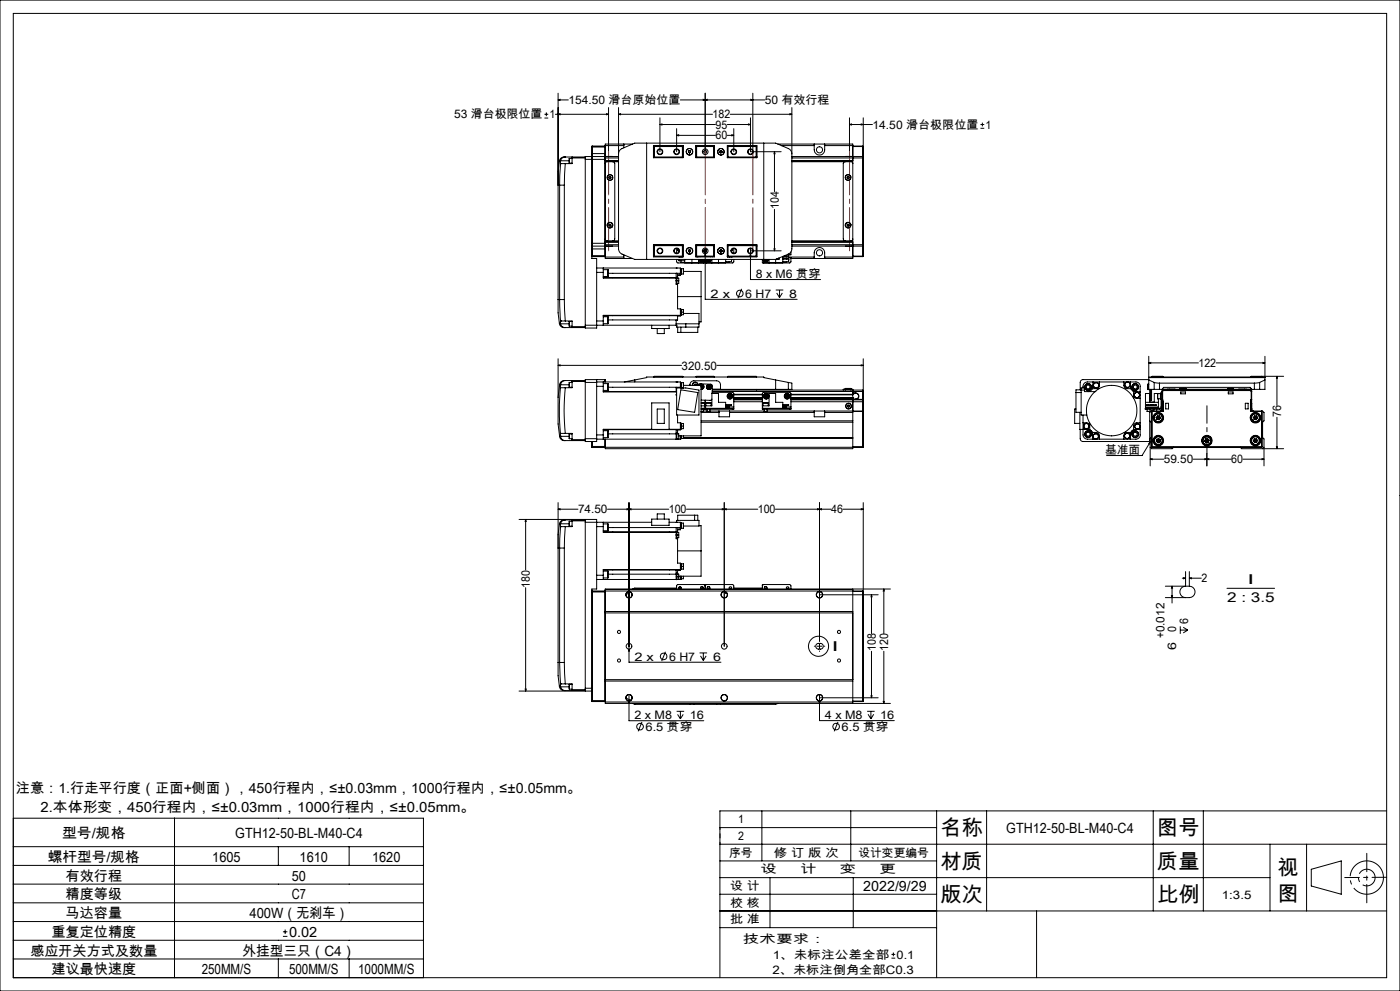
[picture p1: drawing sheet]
<svg xmlns="http://www.w3.org/2000/svg" width="420mm" height="297mm" viewBox="0 0 420 297" stroke-linecap="round" stroke-linejoin="round" font-family="sans-serif">
<g fill="none" stroke="#000" stroke-width=".3">
<path d="M0 0h420v297h-420zM4 4h412v289h-412zM163.3 35.4h1.2M163.3 34.3h1.2M163.9 33.7v1.1M166.6 34.3h16M167.4 29.9l.6-.1v.3zM167.4 34.3l.6-.2v.3zM167.4 29.9h3.1M167.4 27.9v61.9M182 34.1l.6 .2-.6 .1zM182.6 32.2v13.3"/>
<path d="M185.6 34.3l.6-.2v.3zM185.6 32.2v42.4l.5 1.2 4.3 1.9h42.3M185.6 34.3h28.1M198 37.3l.6-.2v.4zM198 37.3h16.6M198 35.3v10.2M203 38.6v6.9M211 29.8l.6 .1-.6 .2zM211.6 29.9l.6-.1v.3zM211.6 27.9v17.6M218.2 37.3h6.9M219.1 34.3h18.5"/>
<path d="M220.1 38.6v6.9M224.5 37.1l.6 .2-.6 .2zM225.1 35.3v10.2h9.3M225.2 29.8l.6 .1-.6 .2zM225.8 27.9v17.6M229.4 29.9h-25.3M237 34.1l.6 .2-.6 .1zM237.6 32.2v42.4l-.3 .9-.5 .5-4.1 1.7M254.8 37.3l.6-.2v.4zM254.8 37.3h6.9M254.8 35.3v10.2M258.4 37.1l.6 .2-.6 .2z"/>
<path d="M259 35.3v11.8M294.1 38.4h1.2M294.1 37.3h1.2M294.7 36.8v1.1M167.8 48.3l-.4 3.2v4h.5M167.8 48.3l.3 .1M167.9 55.5h1.4M167.9 55.5v34.3M168.1 48.4l.1 .6M168.2 49l-.3 6.5M168.2 49h.1M168.2 49h1.4"/>
<path d="M168.2 48.2l-.1 .2M168.2 48.2h2.5M169.3 55.5v34.3M169.6 47.1h-.3a1.44 1.44 0 0 0-1.5 1.2M169.6 49l-.3 6.5M169.6 47.1a1.42 1.42 0 0 0-1.4 1.1M169.6 47.1h6M170.8 47.5v1.4M170.8 47.5h.8M170.8 48.9h.8M171.6 47.1v.2M171.6 47.3v1.7h-2"/>
<path d="M171.6 47.3h4M175.6 47.8v49.7M175.6 47.8h6M177.6 46.9h-2v.9M177.6 46.9v30.6h1.4v20.8h-3.4v-.8M177.6 46v.9M177.6 46h4M177.6 44.1h4M177.7 46.9v26.9M177.7 43.8v3.1M177.7 43.8l-.1 2.2M177.7 46.9h3.8"/>
<path d="M177.7 46.9l-.1 .1M177.7 43.8h3.8M181.5 46.9v26.9M181.5 43.8v3.1M181.5 46.9l.1 .1M181.5 43.8h.1M181.6 47v.8M181.6 46.9h.1M181.6 47.8v25.1M181.6 46.9h4M181.6 47.3h4M181.6 43.6h5.5"/>
<path d="M181.6 48.1h4M182 46.9h1.7M182.8 52.9h.4l.1 .3-.2 .3h-.3l-.1-.3zM183.8 48.5l.5 .1 .1 .4v22.6l-.1 .4-.5 .2M185.6 46.1l.2-.9 .5-.5 4.1-1.8h42.3l4.1 1.8 .5 .5 .3 .9M185.6 48.5h-3.5l-.4 .1-.1 .4M187.1 43.2v1.1M189.8 43.2h-8.2v3.7M194 42.9v34.8M196 46.9h.1M196 43.7h8.9v3.6h-8.9zM196.1 43.8v3.5"/>
<path d="M196.1 43.8h8.8M196.1 43.8l.2 .1M196.3 47.1h8.4M196.3 43.9h8.4M196.3 43.9v3.2M196.3 47.1l-.2 .1h8.8M203 40.6l.6-.2v.3zM203 40.6h11.6M204.7 43.9l.2-.1v3.4l-.2-.1M204.7 43.9v3.2M206.6 45.6l.2 .2M206.6 45.3v.3"/>
<path d="M206.9 45.2l.3 .1M206.9 45.2l-.3 .1M207.1 45.6l-.3 .2M207.2 45.3l-.1 .3M208.8 43.7v.1M208.8 43.7h5.5v3.6h-5.5zM208.8 43.8h5.5M208.8 47.2h5.5M208.8 43.8v3.4l.2-.1M208.8 43.8l.2 .1M209 47.1h5.1M209 43.9h5.1"/>
<path d="M209 43.9v3.2M214.1 43.9l.2-.1v3.4l-.2-.1M214.1 43.9v3.2M216 45.6l.3 .2M216 45.3v.3M216.3 45.2l.3 .1M216.3 45.2l-.3 .1M216.6 45.3v.3M216.6 45.6l-.3 .2M218.2 40.6h1.9M218.2 43.7h8.9v3.6h-8.9zM218.2 43.8h8.8"/>
<path d="M218.4 43.9l-.1-.1v3.4l.1-.1M218.4 47.1h8.4M218.4 43.9h8.4M218.4 43.9v3.2M218.9 43.7v.1M219.5 40.4l.6 .2-.6 .1zM226.8 43.9v3.2M226.8 47.1l.2 .1h-8.8M227 43.8v3.5M227 46.9h.1M227 43.8l-.2 .1M229.1 42.9v34.8"/>
<path d="M232.3 45.5l.2 .6h-.3zM232.3 45.5v11.9M233.4 43.2h22.4v34.3h-18.5M234.4 43.6h9.9M237.6 48.5h17.7l.4 .1 .1 .4M237.6 46.9h21.2M237.6 47.3h21.2M237.6 48.1h18.2M244.3 43.2a3.1 3.1 0 0 0 .4 2.7 1.53 1.53 0 0 0 1.7 .5 1.53 1.53 0 0 0 1-1.5v-1.7M247.4 43.6h8.4M253.6 48.5l-.4 .1-.2 .4v22.6l.2 .4 .4 .2M253.7 46.9h1.7"/>
<path d="M254.3 52.9h.3l.1 .4-.2 .2-.3-.1zM255.8 43.8h3M255.8 43.9h3M258.8 47.3h.2M258.8 46.9v.4M258.8 46.9l.2 .2M258.8 43.8v.1M258.8 43.9v3M258.8 47.3v26M259 47.1v.2M259 47.3v26M177.6 76.6h4"/>
<path d="M177.6 72.9h4M177.6 73.7l.1 .1M177.6 74.6h4M177.6 76.8l.1 .1M177.7 73.8v3.1M177.7 73.8h3.8M177.7 76.9h3.8M181.5 73.8v3.1M181.6 72.9v.8M181.6 73.8v3.7h8.2M181.6 71.6l.1 .4 .3 .2h3.6M181.6 73.7h.1"/>
<path d="M181.6 73.3h4M181.6 73.7l-.1 .1M181.6 73.8h4M181.6 76.8l-.1 .1M181.6 72.5h4M181.6 77h5.5M182 73.8h1.7M182.7 67.4l.2-.2 .3 .1 .1 .3-.2 .2-.4-.1zM187.1 76.4v1.1M196 73.4h8.9v3.6h-8.9zM196 73.8h.1M196.1 73.4v3.5"/>
<path d="M196.1 76.9h8.8M196.3 73.6v3.2M196.3 73.6h8.4M196.3 76.8h8.4M196.3 76.8l-.2 .1M203 77.7v.8l.3 .3h8M203 74.5v1.4M203.4 75.1h.3M203.4 74.6v.5M203.6 77.7l.1 .4h1.7M203.6 77.8l.1 .1M203.7 77h.1"/>
<path d="M203.7 75.2v.3M203.8 78.1h.4M204.3 78.1v.6h1.1M204.3 76.9v.1M204.7 73.6l.2-.1v3.4l-.2-.1M204.7 73.6v3.2M204.9 73.5h-8.8l.2 .1M205.4 77.7v1.1h12.3v-1.1M206.6 75.3l.2 .2M206.6 75v.3M206.9 74.9l.3 .1M206.9 74.9l-.3 .1"/>
<path d="M207.1 75.3l-.3 .2M207.2 75l-.1 .3M207.6 77.7v1.1M208.8 73.4h5.5v3.6h-5.5zM208.8 76.9h5.5M208.8 73.5h5.5M208.8 76.9v.1M209 73.6l-.2-.1v3.4M209 73.6v3.2M209 73.6h5.1M209 76.8h5.1M209 76.8l-.2 .1"/>
<path d="M209.3 76.9v.1M209.4 76.9v.1M209.6 77.7v1.1M209.7 78h1.5M209.7 77.7v.3M209.8 78a.76 .76 0 0 0 .9 .5 .76 .76 0 0 0 .6-.8 .76 .76 0 0 1-.6 .9 .76 .76 0 0 1-.9-.6zM210 76.9v.1M210.3 78l.1 .2M210.5 78l-.1 .2M210.7 78l.2 .1M210.9 78.1l-.5 .1M210.9 78v.1"/>
<path d="M211.1 75.3l.2 .2M211.1 75.1h.1M211.2 75.1h-.1M211.2 78h.1M211.2 75v.1M211.2 77.7v.3M211.3 74.9h.5M211.6 76.1l.1 .6h-.3zM211.6 74.3v15.4h27.5M211.9 78h1.6M211.9 77.7v.3M211.9 78h.1"/>
<path d="M211.9 75.1h.1M211.9 78h1.5M211.9 75v.1M212 75.3l-.2 .2M212.2 78l.4 .2M212.6 78v.2M212.9 78l-.3 .2M213.1 76.9v.1M213.3 78a.74 .74 0 0 1-.9 .5 .74 .74 0 0 1-.6-.8 .76 .76 0 0 0 .6 .9 .76 .76 0 0 0 .9-.6M213.4 78h.1M213.5 77.7v.3M213.6 77.7v1.1"/>
<path d="M213.7 76.9v.1M214.1 73.6l.2-.1v3.4l-.2-.1M214.1 73.6v3.2M215.5 77.7v1.1M216 75.3l.3 .2M216 75v.3M216.3 74.9l.3 .1M216.3 74.9l-.3 .1M216.6 75v.3M216.6 75.3l-.3 .2M218.2 73.4h8.9v3.6h-8.9zM218.2 76.9h8.8"/>
<path d="M218.2 73.5h8.8l-.2 .1M218.4 73.6l-.1-.1v3.4l.1-.1M218.4 73.6v3.2M218.4 73.6h8.4M218.4 76.8h8.4M218.8 76.9v.1M218.8 78.4v.3h-1.1M218.9 76.9v.1M219.4 75.1h.3M219.5 77h.1M219.5 77.7v.7h-1.8M219.5 77.7v.2"/>
<path d="M219.7 75.1h-.3M219.7 74.6v.5M220.1 77.7v.8l-.3 .3h-8M220.1 74.5v1.4M225.1 76.1l.2 .6h-.3zM225.1 74.3v9.5h21.1M225.1 75.2h9.3M226.8 73.6v3.2M226.8 76.8l.2 .1M227 73.4v3.5M227 73.8h.1M228.9 77.7a.78 .78 0 0 0 .8 .9 .78 .78 0 0 0 .8-.9"/>
<path d="M229 77.7a.74 .74 0 0 0 .7 .9 .74 .74 0 0 0 .7-.9M229.3 77.7l.1 .4M229.4 78.1l.4 .1M229.6 77.7l.1 .1M229.7 77.8l.4 .2M229.7 77.7v.1M229.7 77.8l-.3 .3M229.7 77.8l.1 .4M229.8 77.7l-.1 .1M230.1 77.7v.3M230.1 78l-.3 .2M230.7 77.7v1.1"/>
<path d="M232.2 74.6h.3l-.2 .6zM232.3 62.8v12.4M232.7 77.7v1.1M233.6 77.4v.3M233.7 77.4v.3h-.9M234.8 76.9v1.9h-6.1v-1.1M234.8 77h1.8v.4h-1.8M234.8 77.7h1.8M235.9 77.4v.3l.4-.2 .3 .2M235.9 76.7v.3M235.9 78.4v.3h-1.1M236.2 77.5h.2"/>
<path d="M236.3 76.2h.3v.5h-1.3M236.6 77.7v.2M236.6 77.3h.7v1.2l-.4 .3h-8M236.6 77.7v.7h-1.8M236.6 77h7.7M237.3 75.5v.9h-.7M237.6 73.3h21.2M237.6 73.8h21.2M237.6 72.5h18.2M244.3 77.5a3.2 3.2 0 0 1 .4-2.8 1.55 1.55 0 0 1 1.7-.4 1.55 1.55 0 0 1 1 1.5v1.7M247.4 77h8.4M253.7 73.8h1.7"/>
<path d="M254.1 67.4l.3-.2 .3 .1v.3l-.2 .2zM255.8 71.6l-.1 .4-.3 .2h-17.8M255.8 76.9h3M255.8 76.8h3M258.8 73.3h.2M258.8 73.3v.5M258.8 76.8h.2M258.8 76.8v.1M258.8 73.8v3M259 73.3v.3M259 73.6l-.2 .2M259 76.8l-.2 .1"/>
<path d="M259 73.6v3.2M167.4 89.8v4l.4 3.1M167.4 89.8h.5M167.8 96.9a1.47 1.47 0 0 0 1.8 1.3M167.9 89.8h1.4M167.9 89.8l.3 6.4M168.1 96.9h-.3M168.1 96.9l.1 .1M168.2 96.2h1.4M168.2 96.2h.1M168.2 96.2l-.1 .7M168.2 97a1.35 1.35 0 0 0 1.4 1.2"/>
<path d="M168.2 97h2.5M169.3 89.8l.3 6.4M169.6 96.2h2v1.7M169.6 98.2h6M170.8 96.3v1.5M170.8 96.3h.8M170.8 97.8h.8M171.6 97.9v.3M171.6 97.9h4M179 80.3h25.1v1.6M179 96.2h2M179 81.6h2"/>
<path d="M181 83.2l22.1 .1v1.7M181 80.3v1.3M181 96.2v1.3M181 81.6v1.7h21.8M181 82.9h1.4M181 80.8h1.4M181 97h1.4M181 94.9h1.4M181 94.6h23.1M182.4 80.8v2.1M182.4 94.9v2.1M182.4 95.9l20.4 .1"/>
<path d="M182.4 81.9h21.7M195.5 97.5v1h5.2v-1M197.2 98.5v1.5h2.1v-1.5M202.8 83.3v.8M202.8 84.1v1.2h.5M202.8 81.9v1.4M202.8 81.9h.1M202.8 97.5h.1M202.8 80.3h.1M202.8 96v1.5M202.8 84.1h.8M202.8 97h6.9"/>
<path d="M202.8 83.1h.5M203.1 83.4h.5v.7M203.3 84.9v.4M203.3 85.3v7.3h.8v1.9M203.3 83.1v.3M203.3 88.9h7M203.3 98v1.6h6v-1.6M203.6 84.1v.8l-.8 .1M204.1 94.5v.1M204.1 92.7h.4v1.7h-.4M204.1 94.6l-.8 .1v1.3h-.5M204.1 81.9v.4"/>
<path d="M204.1 82.3h-.8v.8M204.1 80.5h.4v1.7h-.4M204.1 82.3v.3h-.8M204.1 94.5h-23.1v1.7M204.1 93.6h.9M204.3 92.7v1.7M204.3 80.5v1.7M204.3 98v1.6M204.5 92.8h.5v.8M204.5 80.5h.5v1.6h-.5M205 93.6v.7h-.5M205 81.3h5.3v7.6"/>
<path d="M205 93.9h4.7v4.1h-6.7v-.5h-27.4M205.7 97v1M210.3 88.9v7.6h-.6M222.5 86.6l-1.1 2.8M232.7 86.9h2.3M233 87.8l.9 1.4M233.9 86.9v2.3M234.7 87.8l-.8 1.4M167.4 119.1v8l.5 3.7M167.4 109.5l.6-.1v.2zM167.4 107.5v11.6M167.4 109.5h37.1"/>
<path d="M167.9 115.3h.1M167.9 115.3l.3 .1M167.9 115.3l-.5 3.8M168.1 116.2a74.7 74.7 0 0 0 0 13.7M168.1 116.2h.1M168.2 116.2h1.4M168.2 115.4l-.1 .8M168.2 115.3v.1M168.2 115.3h2.5M169.6 114a1.47 1.47 0 0 0-1.7 1.3M169.6 116.2a66.6 66.6 0 0 0 0 13.7M169.6 114a1.39 1.39 0 0 0-1.4 1.3"/>
<path d="M169.6 114h6M170.7 115.3l.1 .8M170.8 114.6l-.1 .7M170.8 114.6v1.5M170.8 114.6h.8M170.8 116.1h.8M171.6 114v.3M171.6 114.3h4M171.6 114.3v1.9h-2M175.6 114.6h3.4M175.6 114.6v16.9M179 113.8v.8"/>
<path d="M179 114.5h25.1v1.6M179 114.6v16.9M179 115.8h2M181 114.5v1.3M181 115.8v1.7h21.8v-1.2h2.9l4 .6v7.5h-6.7v-8.1M181 117h1.4M181 115h1.4M181 117.3h21.8M181.5 113.8h-5.9v.8M181.5 113.8v.7M181.5 113.8l.1 .7M182.4 115v2"/>
<path d="M182.4 116.1h21.7M190.4 113.9l3.6-.7v-.2h35.1v.2l3.6 .7M190.4 113.9v.6M190.4 113.9l-3.1 .6M196.1 112.9h8.8M196.1 112.9v.1M202.8 114.5h.1M203 118.2v.2M203.1 114.5h.1M204.1 116.1v.2M204.1 114.6l.2 1.7M204.3 114.6l.7 .1v1.6"/>
<path d="M204.3 116.8l5 .8-.9 6-5.1-.8zM204.5 114.6v1.7M204.9 112.9v.1M205 115.5h5.3M207 115.5a1.23 1.23 0 0 1 1.1-1.4h6.9a1.21 1.21 0 0 1 1.1 1.2v1.4h20.4M208.3 115.5a.29 .29 0 0 1 .3-.4 .29 .29 0 0 1 .2 .4M208.8 112.9h5.5M208.8 112.9v.1M209.3 115.5a.79 .79 0 0 0-.7-.9 .79 .79 0 0 0-.8 .9 .83 .83 0 0 1 .8-1 .83 .83 0 0 1 .8 1M209.4 115.5l.5-.5 3.5 .2 .3 .4-.1 2.3M209.8 115.5a.77 .77 0 0 1 1.3 .1 .77 .77 0 0 1-.8 1.1 .76 .76 0 0 0 .8-1.1 .76 .76 0 0 0-1.3-.1zM210.3 115.5v15.1h-6.7"/>
<path d="M210.3 116.3h.2M210.3 115.5l.4 .1M210.3 115.6l.1 .3M210.3 115.9h.1M210.4 115.9l-.1 .1M210.4 115.9l.1 .4M210.4 115.9l.4 .1M210.7 115.6l.1 .4M210.7 115.6l-.3 .3M210.8 116l-.3 .3M211.6 119.9v2.8M212.3 115.9l.1 .4"/>
<path d="M212.3 115.9l.4 .1M212.4 116.3l.4 .1M212.6 115.6l-.3 .3M212.6 115.6l.4 .1M212.6 115.6l.1 .4M212.7 116l.1 .4M212.7 116l.4 .1M213 115.7l.1 .4M213 115.7l-.6 .6M213.1 116.1l-.3 .3M213.6 119.6l-.5 .4-2.8-.1M213.6 117.6h6.4l.1 .3v4.1"/>
<path d="M213.7 117.3h45.1M213.7 116.6h2.4M213.7 116.9h45.1M214.3 112.9v.1M215.1 109.5h43.9M218.3 112.9h8.7M218.3 112.9v.1M218.6 118.6l.1 .4M218.6 118.6l.8 .3M218.7 119l.3 .2M219 118.3l.4 .2M219 118.3l-.4 .3"/>
<path d="M219 118.3v.9M219.4 118.5v.4M219.4 118.5l-.7 .5M219.4 118.9l-.4 .3M220.1 118.2h8.6M220.1 119.8h8.6M220.1 119.7h8.6M220.1 119.2h8.6M220.1 118.3h8.6M220.1 119.3h8.6M227 112.9v.1M227 116.7v.2"/>
<path d="M229.4 118.8l.4 .4M229.5 118.5l-.1 .3M229.5 118.5l.7 .5M229.8 118.7v.5M229.8 118.7l-.4 .1M229.9 118.3l.4 .3M229.9 118.3l-.4 .2M229.9 118.3l-.1 .4M230.2 119l-.4 .2M230.3 118.6l-.1 .4M230.3 118.6l-.5 .1M232.7 113.9v2.8"/>
<path d="M232.7 113.9l3.8 .7M235.8 118.6v.4M235.8 119l.3 .2M235.8 118.6l.3 .1M236.1 118.3l.4 .2M236.1 118.3l-.3 .3M236.1 118.3v.4M236.1 118.7l.4 .2M236.1 118.7v.5M236.1 118.7l-.3 .3M236.5 114.6l1.1 .2v1.9h-1.1M236.5 114.6v2.1"/>
<path d="M236.5 118.5v.4M236.5 118.9l-.4 .3M236.5 118.5l-.4 .2M237.3 118.2h18.5M237.3 119.8h21.5M237.3 119.2h18.5M237.3 118.3h18.5M253.6 116.6h.1M253.6 116.4h1.7M253.6 116.7h-.6v.2M253.6 116.6h1.7M253.6 116.4v.5"/>
<path d="M253.6 116.7h1.7M255.3 116.6l-.1 .1M255.3 116.7h.5v3M255.3 116.4v.5M255.8 119.7v14.8h-74.2v-2.9M255.8 119.7h.1M255.8 119.2l-18.5 .1M255.8 119.2h.1M255.8 118.2h.1M255.8 117.8h.9M255.8 119.7h3M255.8 117.9h.9"/>
<path d="M256.7 117.8a.99 .99 0 0 1 1 .8 .99 .99 0 0 1-.8 1.1M256.7 117.9a.88 .88 0 0 1 .9 .8 .88 .88 0 0 1-.9 .9M256.7 117.8v.1M256.7 119.6v.1M256.7 119.6l-19.4 .1M258.4 109.4l.6 .1-.6 .1zM258.8 116.9v.4M258.8 119.7l.2 .1M258.8 119.7v.1M258.8 119.8v.6M258.8 117.3v2.4M259 119.8h-.2"/>
<path d="M259 119.8l-.2 .6M259 107.5v26.4M322.8 117.6h1.5M324.3 116.9h1.1M324.3 116.8h-1.5v6.8h1.5M325.9 115.6l.5-.3 .6 .3v.7l-.6 .3-.5-.3zM327.7 116.5a1.37 1.37 0 0 1-1.3 .9M327.7 116.5h1.5l.2 .2M327.9 114.5l-.2 2M328.5 117.4h.1M328.5 117.4h-3.1v-1.1h-1.1v8.1h1.7M328.8 114.6a.83 .83 0 0 1 .9 .9 .83 .83 0 0 1-.9 .8"/>
<path d="M328.8 114.6a.83 .83 0 0 0-.8 .9 .83 .83 0 0 0 .8 .8M329.8 114.5v1.1l-.3 .6 .2 .3M337.1 114.5v1a.96 .96 0 0 0 1 1h1.2l.8 .8M338.1 114.5h-11.9a1.42 1.42 0 0 0-1.3 1.8M338.4 114.5h2.4a1.27 1.27 0 0 1 1.3 1.3v11.9M339.1 114.5l.2 2.1M339.8 117.2l.3 .1M340 119.3l.3-.2 .6 .3h1.2M340.1 117.3l2 .2M340.1 117.3v1.4l-.3 .2M340.2 118.4a.85 .85 0 0 0 .9 .8 .85 .85 0 0 0 .8-.8M340.2 118.4a.85 .85 0 0 1 .9-.8 .85 .85 0 0 1 .8 .8"/>
<path d="M340.2 118.4a.85 .85 0 0 1 .9-.9 .85 .85 0 0 1 .8 .9M340.2 115.4h.7l.3 .6-.3 .6h-.7l-.3-.6zM344.3 115.2l.1 1.6M344.4 115.2h-.1M344.4 115.1l-.1 .1M344.4 115.2v1.6M344.4 115.1v.1M344.4 116.8h.8M344.4 115.2h.2M344.4 115.1h.2M344.6 108.8l.6-.2v.3zM344.6 106.8v9.9h1.7"/>
<path d="M344.6 108.8h14.9M344.6 113.8h-19.7a.84 .84 0 0 0-.8 .8v2.2M344.6 113h34.9M344.6 113.2h34.9M344.6 113.9l1.7 .7M344.9 116.8v3.7M345.2 119.4v.6h.3v-.6M345.2 119.4h.3M345.2 116.7v2.7M345.5 112.9h3.4M345.5 112.9v.1M345.5 116.7v2.7"/>
<path d="M346.3 114.6l1.5 .2M346.3 116.7h1.5M346.3 114.6v2.1M347.3 118v1.5M347.3 119.5h.8M347.3 118h.8M347.5 118l-1.2-.1v2.6h-1.4v-2.6h-1.3v4.5M347.5 119.5v2.9M347.8 116.7h.9M347.8 114.8h28.5M347.8 114.8v1.9M348.3 117.9h-.2v1.7h.2"/>
<path d="M348.3 118h.4M348.3 118v4M348.7 117.6h-.4v.4M348.7 116.7v4.2M348.7 116.7l.4-.6h26l.4 .6M348.7 119.8l.1 .6M348.7 116.6h26.7M348.7 116.6v.5M348.7 119.9v1M348.8 119.8l.2 .6M348.8 119.7v.1M348.8 119.8h-.1"/>
<path d="M348.8 119.7l-.1 .1M348.8 117.3v2.4M348.9 112.9v.1M349.1 116.9v.1M349.1 117l-.3 .3M349.1 116.9l-.4 .3 .1 .1M349.1 116.9h26M349.1 117h26M350.2 116.9v-.2h.6v.2M352.5 116.6v.1M354 116.4h1.8M354 116.6l.1 .1"/>
<path d="M354 116.6h1.8M354 116.4v.2M354.2 117.5h1.4v.5h-1.4zM355.8 116.6l-.1 .1M355.8 116.4v.2M364.8 108.8h14.7M368.3 116.4h1.8M368.3 116.6l.1 .1M368.3 116.6h1.8M368.3 116.4v.2M368.5 117.5h1.4v.5h-1.4zM370 116.7h.1"/>
<path d="M370.1 116.4v.2M371.7 116.6v.1M373.3 116.9v-.2h.6v.2M375.1 117l.3 .3M375.1 116.9v.1M375.1 116.9l.3 .2v.2M375.2 112.9h3.4M375.2 112.9v.1M375.3 119.8l-.2 .6M375.3 119.8h.2M375.4 119.7l.1 .1M375.4 119.7l-.1 .1"/>
<path d="M375.4 117.3v2.4M375.4 116.6v.5M375.4 119.9v1M375.5 119.8l-.2 .6M375.5 116.7h.8M375.5 116.7v4.2M376.3 116.7h1.6M376.3 114.8v1.9M377.9 114.6l-1.6 .2M377.9 114.6v2.1M378.5 112.8l.1 .1M378.6 112.9v.1"/>
<path d="M378.9 108.6l.6 .2-.6 .1zM379.5 106.8v9.9h-1.6M379.5 113.9l-1.6 .7M383.1 112.8l.1 .6h-.3zM383.1 112.8v8.7M385.1 112.8l-9.9 .1M167.9 130.8a1.41 1.41 0 0 0 1.7 1.2M167.9 130.8h.1M168.1 129.9l.1 .9M168.2 129.9h1.4M168.2 130.8h.1M168.2 130.8a1.39 1.39 0 0 0 1.4 1.2"/>
<path d="M168.2 130.8h-.3M168.2 129.9h-.1M168.2 130.8h2.5M169.6 129.9h2v1.9M169.6 132h6M170.7 130.8l.1 .7M170.8 130.1l-.1 .7M170.8 130.1v1.4M170.8 130.1h.8M170.8 131.5h.8M171.6 131.8v.2M171.6 131.8h4"/>
<path d="M175.6 131.5v.8h3.4v-.8M175.6 131.5h3.4M177.6 133.8h4M177.6 132.3l.1 1.8M177.7 132.3v1.8M177.7 134.1h3.8M179 130.3h2M181 130.3v1.3M181 131.2h1.4M181 129.1h1.4M181 128.8h23.1M181.5 131.6v2.5"/>
<path d="M182.4 129.1v2.1M182.4 130h20.4M195.5 120.8h5.2v7.9h-5.2zM195.5 128.7h-14.5v1.6M197.2 122.6h2.1v4.3h-2.1zM200.7 128.7h3.4M202.8 128.8h.1M202.8 128.8v1.2M202.8 130v1.6M202.8 131.6h.1M202.8 130h.8v1.6h-.5M202.8 129.6h.5"/>
<path d="M203.1 130v1.6M203.3 129.6v.4M203.3 124.4v2.3h.8v2M203.3 131.6h.1M204.1 128.7v.1M204.1 126.9h.4v1.6h-.4M204.1 128.8h-.8v.8M204.1 130.6v1h-25.1M204.1 127.7h.9M204.3 126.9v1.6M204.3 130.6v.9M204.5 126.9h.5v.8"/>
<path d="M204.5 130.6v.9h-.4M204.5 131.4h51.3M205 127.7v.8h-.5M205 130.6v.8M205 131.1h50.8M210.3 123.3h.7zM210.3 120.8h1M210.3 121.6h3.3v-3.7h1.9v2.7h2.2v1.8M210.3 122.4h.8M210.3 122.7h.8M210.3 123.6h5.4M210.3 126.1h45.5"/>
<path d="M210.3 126.5h45.5M210.4 120.8h.9M211 122.7v.6M211 123.2h1.1M211.1 122.7h.5M211.1 122.4h.9M211.1 122.4v.3M211.3 120.8v.8M211.6 122.7h.4M211.8 120.8h1.5M211.8 120.8v.8M212 122.4h7.7"/>
<path d="M212 122.7h7.7M212 122.4v.3M212.1 123.3h.1M212.1 122.7v.6M212.2 123.3h.8M213 123.3h-.8M213 122.7v.6M213 123.2h2.7M213.3 120.8v.8M215.7 123.2h3.2M215.7 123.2v1.7h3.2v-1.7M217.7 121.4h1.8h-1.8"/>
<path d="M218.8 122v.2h-1.1M218.9 123.2h10.4M218.9 123.6h25.4M219.7 122.4h.4M219.7 122.4v.3M220.1 122.4v.3h-.4M220.1 122v.4M220.1 122h-2.4M220.1 120.4h8.6M228.7 122.4h.4M228.7 121.6h2v-3.7h2v2.7h2.1v1.8M228.9 120.8h1.6"/>
<path d="M228.9 120.8v.8M229.1 122.4h7.8M229.1 122.4v.3M229.1 122.7h7.8M229.3 123.3h.1M229.3 122.7v.6M229.4 123.3h.7M230.1 123.3h-.7M230.1 122.7v.6M230.1 123.2h14.2M230.5 120.8v.8M234.8 121.4h1.8h-1.8"/>
<path d="M235.9 122v.2h-1.1M236.9 122.4h.4M236.9 122.4v.3M237.3 122.4v.3h-.4M237.3 122v-4.1l-.2-.3h-8l-.4 .3v4.8h.4M237.3 122v.4M237.3 122h-2.5M237.3 120.4h21.5M244.3 123.2h3.1M244.3 123.2v1.7h3.1v-1.7M247.4 123.2h11.4M247.4 123.6h8.4"/>
<path d="M254.5 121.4l.3 .1 .1 .3-.2 .2h-.3l-.2-.4zM255.8 133.9h3M255.8 123.3h3M258.8 123.2v.1M258.8 133.9h.2M258.8 133.9v.2M258.8 134.1h-77.3M258.8 120.4v2.8M258.8 123.3v10.6M259 133.9l-.2 .2M322.8 122.6h-.4v4.3h1.6M324 123.6v5.1h1.8"/>
<path d="M324.1 128.7v2.8a.84 .84 0 0 0 .8 .8h20.2M324.9 126.7h1.2l.5 .3 .3-.2M324.9 128.7l1.6 .1M324.9 124.4v5.9a1.33 1.33 0 0 0 1.3 1.3h2.4M325 127.7a.86 .86 0 0 1 .9-.9 .86 .86 0 0 1 .9 .9M325.1 127.7a.85 .85 0 0 1 .8-.8 .85 .85 0 0 1 .9 .8M325.1 127.7a.85 .85 0 0 0 .8 .9 .85 .85 0 0 0 .9-.9M326.1 129.5h.6l.4 .6-.4 .6h-.6l-.3-.6zM326.5 128.8h.4M326.5 128.8a1.81 1.81 0 0 1 1.4 2.2v.6M326.9 128.8l.8 .8h1.1a1.09 1.09 0 0 1 1 1v1M327.2 127.2l-.3 .1v1.5"/>
<path d="M337.3 129.6l.2 .3-.3 .4-.1 1.3M337.6 129.4l.2 .2h1.5M338.1 129.8a.85 .85 0 0 0-.8 .8 .85 .85 0 0 0 .8 .9M338.1 129.8a.85 .85 0 0 1 .9 .8 .85 .85 0 0 1-.9 .9M338.1 129.7a.86 .86 0 0 0-.8 .9 .86 .86 0 0 0 .8 .9M339.2 130l-.1 1.6M339.3 129.6l-.1 .4M340 129.8l.6-.3 .5 .3v.7l-.5 .3-.6-.3zM342.1 126.7h-1a.96 .96 0 0 0-1 1v1.1l-.8 .8M342.1 128.7h-1a1.55 1.55 0 0 0-1.9 1.3M342.1 127.9v2.4a1.26 1.26 0 0 1-1.3 1.3h-11.9M343.6 120.6h3.9"/>
<path d="M343.7 122h3.8v.2h-3.8zM344 122.4h-.4v.3h.4M344 122.4h3.9M344 121.4h.7zM344 122.7h1.2M344 122.4v.3M344.1 123.3h.9M344.1 123.3h.8M344.1 122.7v.6M344.9 126.1l.4 .4v4.6l-.2 .3v8.2M344.9 123.3v9M345 121.4h.4z"/>
<path d="M345 122.7v.6M345 123.3h-.1M345.1 132.5l-.2 .6-.3-.1zM345.1 132.5l-2.5 4h-10.6M345.1 134.1l.4 .4h6.1l.5-.4M345.1 137.6l.6-.1v.3zM345.1 137.6h4M345.2 122.7h.8M345.2 122.4v.3M345.5 123.3h.2M345.5 133.9h.2M345.5 133.9l.2 .2"/>
<path d="M345.5 123.3v10.6M345.7 133.9v.2M345.7 133.9h32.8M345.7 134.1h32.8M345.7 123.3h3.3M345.7 123.3v10.6M345.7 121.4h.4zM346 122.4v.3M346 122.7h1.9M346.1 122.7v.5M346.5 121.4h.4zM346.9 125.1l.2 .6"/>
<path d="M346.9 125.1l.6 .1M346.9 132.3l.5 .4M347 131.7l-.1 .6M347 131.7l.5 .3M347 122.7v.5M347.1 125.7l.6 .1M347.3 124.6l.6 .1M347.3 124.6l-.4 .5M347.3 124.6l.2 .6M347.5 125.2l-.4 .5M347.5 125.2l.2 .6M347.5 125.2l.7 .1"/>
<path d="M347.5 132l-.1 .7M347.5 132l.5 .5M347.5 132l-.6 .3M347.6 131.4l.5 .4M347.6 131.4l-.6 .3M347.6 131.4l-.1 .6M347.9 122.4v.3M347.9 124.7l.3 .6M347.9 124.7l-.4 .5M348 132.5l-.6 .2M348.1 131.8l-.1 .7M348.1 131.8l-.6 .2"/>
<path d="M348.2 125.3l-.5 .5M348.3 122l-.4 .4M348.3 122h.3M348.6 122.5l.1 .1M348.6 122.1l-.7 .6M348.6 122.6l-.5 .6M348.7 120.9l-.1 1.6M348.7 120.9v1.7M348.7 122.6h.1M348.7 120.9h.1M348.7 122.6l-.4 .6M348.8 120.9h.1"/>
<path d="M348.8 122.6h.1M348.8 120.9v1.7M348.8 120.4h.2M348.8 123.2l.2 .1M348.8 123.2h-3.5l-.4 .4M348.8 120.4v2.8M349 120.4v2.9M349.7 120.9h.9v1.7h-.9zM352 134.1h20.1M358 137.6h11.4M361.4 132.2l.4 .5M361.5 137.5l.6 .1-.6 .2z"/>
<path d="M361.6 131.5l-.2 .7M361.6 131.5l.5 .5M362.1 132l-.7 .2M362.1 132l.4 .5M362.1 137.6l.6-.1v.3zM362.1 135.9v3.7M362.3 131.4l.4 .5M362.3 131.4l-.7 .1M362.3 131.4l-.5 1.3M362.5 132.5l-.7 .2M362.7 131.9l-.2 .6M362.7 131.9l-.6 .1"/>
<path d="M372.1 134.1l.4 .4h12.6M372.9 137.6h6.3M373.6 120.9h.8v1.7h-.8zM375.1 120.4h.2M375.1 123.3h3.4M375.1 120.4v2.9M375.3 122.5h.1M375.3 123.2l-.2 .1M375.3 123.2h3.5l.4 .4v2.5l-.4 .4v4.6l.4 .4v8.1M375.3 120.4v2.8M375.3 120.9h.1M375.3 120.9v1.7"/>
<path d="M375.3 122.6h.2M375.3 120.9h.2M375.4 122.6l.4 .6M375.5 120.9v1.6M375.5 120.9v1.7M375.5 122.6l.5 .6M375.5 122.5v.1M376 132.1l.3 .5M376 125.1l.2 .6M376 125.1l.6 .1M376.2 125.7l.7 .1M376.3 131.5l-.3 .6"/>
<path d="M376.3 131.5l.3 .5M376.4 124.6l-.4 .5M376.4 124.6l.6 .1M376.4 124.6l.5 1.2M376.6 132l.4 .6M376.6 132l-.3 .6M376.6 125.2l.7 .1M376.6 125.2l-.4 .5M376.9 131.5l.4 .5M376.9 131.5h-.6M376.9 131.5l-.3 .5M377 132.6h-.7"/>
<path d="M377 124.7l.3 .6M377 124.7l-.4 .5M377.3 132l-.3 .6M377.3 132l-1.3 .1M377.3 125.3l-.4 .5M378.5 133.9v.2M378.5 133.9h.1M378.5 123.3h.1M378.5 123.3v10.6M378.6 137.5l.6 .1-.6 .2zM378.6 133.9l-.1 .2M378.6 123.3v10.6"/>
<path d="M379.2 134.1l-.4 .4M382.9 133.9h.3l-.1 .6zM383.1 125.1v9.4M155.7 155.7h23.3v20.8h-1.4l.1 33.8M157.7 155.7l.2 .6h-.3zM157.7 155.7v15.1M167.4 152.6l.6-.1v.3zM167.4 150.6v47.9M167.4 152.6h6M167.8 157.1l-.4 3.2v3.9h.5M167.8 157.1h.3M168.1 157.1l.1 .7"/>
<path d="M168.2 157.8l-.3 6.4M168.2 157.8h.1M168.2 157.8h1.4M168.2 157l-.1 .1M168.2 157h2.5M169.6 155.8h-.3a1.43 1.43 0 0 0-1.5 1.3M169.6 157.8l-.3 6.4M169.6 155.8a1.39 1.39 0 0 0-1.4 1.2M169.6 155.8h6M170.8 156.2v1.5M170.8 156.2h.8M170.8 157.7h.8"/>
<path d="M171.6 155.8v.3M171.6 156.1v1.7h-2M171.6 156.1h4M175.6 155.7v.8M175.6 156.5v49.8M175.6 156.5h19.9M179 157.8h2M181 156.5v1.3M181 157.8v1.7l22.6 .1v.7M181 159.1h1.4M181 157h1.4M181 159.4h21.8"/>
<path d="M182.2 152.6h18.4M182.4 157v2.1M182.4 158.1h21.7M188.1 152.5l.6 .1-.6 .2zM188.7 152.6l.6-.1v.3zM188.7 150.6v47.9h27.6M195.5 155.6h5.2v1.8h-5.2zM197.2 155.6v-1.6h2.1v1.6M200.7 156.5h3.4v1.6M202.8 159.4v.9M202.8 158.1h.1M202.8 158.1v1.3"/>
<path d="M202.8 156.5h.1M202.8 159.3h.5M203 156.5v-.5h6.7v1.7h-4.7M203.1 159.5v1.7M203.3 159.3v.3M203.3 156v-1.6h6v1.6M204.1 158.1v.4M204.1 158.5h-.8v.8M204.1 156.7h.4v1.7h-.4M204.1 158.5v.3h-.8M204.3 156.7v1.7M204.5 156.8h.5v1.5h-.5"/>
<path d="M206 152.6h21.3M208.4 154.4v1.6M209.7 157.5h.6v7.6M216.7 152.5l.6 .1-.6 .2zM217.3 150.6v43.1M217.3 152.6l.6-.1v.3zM245.3 152.5l.6 .1-.6 .2zM245.9 152.6l.6-.1v.3zM245.9 150.6v41.5M249.3 152.6h-16.7M252.9 152.6h6.1M258.4 152.5l.6 .1-.6 .2z"/>
<path d="M259 150.6v59.5M157.7 176.1v31M167.9 164.2h1.4M167.9 164.2v34.3M169.3 164.2v34.3M177.6 177.4h4M177.7 177.1v33.2M177.7 177.1h3.8M177.7 177.1l-.1 .1M179 172.4h2M181 172.4v1.3M181 173.2h1.4"/>
<path d="M181 171.2h1.4M181 170.8h23.1M181.5 177.1v33.2M181.5 177.1l.1 .1M181.6 177.1h77.2M181.6 176.7h74.2M182.4 171.2v2M182.4 172.1h20.4M189.3 177.5l-1.5 .6M202.8 160.3v1.2h.5M202.8 170.8h.1M202.8 170.8v1.3"/>
<path d="M202.8 172.1v1.6M202.8 173.7h.1M202.8 172h.3v1.7M202.8 160.3h.8M202.8 171.7h.5M202.8 172.9h.8M203 176.5v-1l.4-.3h7.7l.5 .4 .4-.4h7.7l.4 .3v1M203 176.2h-12.6l-.6 .3M203.1 172h.5v.9M203.3 161.1v.4M203.3 171.7v.3M203.3 161.5v7.3h.8v1.9"/>
<path d="M203.3 173.6v.1M203.3 165.1h7M203.6 160.3v.8l-.8 .1M203.6 172.9v.7h-.5M203.6 176.2h.1M203.7 176.3h.6M203.7 176.1v.2M203.8 175.9h.4M203.9 176.5a.34 .34 0 0 1-.2-.5 .34 .34 0 0 1 .6 0 .34 .34 0 0 1-.2 .5M204.1 170.7v.1M204.1 168.9l.2 1.7M204.1 170.8l-.8 .1v.8"/>
<path d="M204.1 172.7v1h-25.1M204.1 170.7h-23.1v1.7M204.1 169.8h.9M204.3 168.9l.7 .1v.8M204.3 172.7v.8M204.3 176.1v.2M204.5 168.9v1.7h-.4M204.5 172.7v.8h-.4M205 169.8v.8h-.5M205 172.7v.8h-.5M210.3 176.5a.42 .42 0 0 1-.1-.6 .42 .42 0 0 1 .7 0 .42 .42 0 0 1-.1 .6M210.3 165.1v7.6h-6.7"/>
<path d="M211.3 175.3h.5M211.6 175.3v1.2M212.3 176.5a.42 .42 0 0 1 0-.6 .42 .42 0 0 1 .6 0 .42 .42 0 0 1-.1 .6M217.3 177.3l.3 .4h.5M217.7 177.4v.4M218.8 176.3h.7M218.8 176.1v.2M219 176.5a.34 .34 0 0 1-.2-.5 .34 .34 0 0 1 .6 0 .34 .34 0 0 1-.2 .5M219.5 176.1v.1M220.1 176.2h8.6M228.7 175.6l.4-.4h7.8l.4 .3v1M228.9 175.3h-.2v1.2"/>
<path d="M229.4 176.5a.42 .42 0 0 1 0-.6 .42 .42 0 0 1 .6 0 .42 .42 0 0 1 0 .6M235.9 176.3h.7M235.9 176.1v.2M236.2 176.5a.34 .34 0 0 1-.2-.5 .34 .34 0 0 1 .6 0 .34 .34 0 0 1-.2 .5M236.6 176.1v.2M245.9 178.3h17.6M255.8 176.5v34.3M255.8 177.3h3M258.8 177.1v.2M258.8 177.3v32.8M261.4 178.3l.2 .6h-.3zM261.4 178.3v11.6"/>
<path d="M265.1 176.5l.2 .6h-.3zM265.1 176.5v13.4M267.1 176.5h-85.5v34.3h85.5M351.4 178.5h.4l-.2 .6zM351.6 175.7v5M351.6 175.7l.2 .6h-.4zM354.7 173.3h1M355.1 173.1l.6 .2-.6 .2zM355.7 171.3v4.4a1.71 1.71 0 0 0-1.7 1.7 1.71 1.71 0 0 0 1.7 1.7M356.8 173.3l.6-.2v.4zM356.8 175.7a1.71 1.71 0 0 1 1.7 1.7 1.71 1.71 0 0 1-1.7 1.7h-7.2M356.8 171.3v4.4"/>
<path d="M356.8 173.3h3.6M356.8 175.7h-7.2M368.1 176.3h14.3M167.4 198.5v4l.4 3.2M167.4 198.5h.5M167.9 198.5l.3 6.5M167.9 198.5h1.4M169.3 198.5l.3 6.5M181.6 183.3h74.2M181.6 183.7h74.2M188.7 194.6l.1 .6h-.2zM199.6 195.3l-1.1 2.9"/>
<path d="M209.9 195.7h2.2M210.1 196.6l.9 1.3M211 195.7v2.2M211.8 196.6l-.8 1.3M245 193a1.1 1.1 0 0 1 1.4-.2 1.1 1.1 0 0 1 .5 1.3 1.08 1.08 0 0 1-1.5 .5 1.08 1.08 0 0 1-.4-1.6zM245.1 193.7h1.5M245.9 193v1.4M261.4 195.2v13.9M265.1 195.2v15.6M354.1 187.7v2.3M354.1 188.8h2.2M355 188l1.3 .8"/>
<path d="M356.3 188.8l-1.3 .9M155.7 207.1h21.9M157.6 206.5h.3l-.2 .6zM167.8 205.7a1.55 1.55 0 0 0 1.8 1.3M168.1 205.7h-.3M168.1 205.7l.1 .1M168.2 205h.1M168.2 205h1.4M168.2 205l-.1 .7M168.2 205.8a1.44 1.44 0 0 0 1.4 1.2M168.2 205.8h2.5M169.6 205h2v1.7"/>
<path d="M169.6 207h6M170.8 205.1v1.4M170.8 205.1h.8M170.8 206.5h.8M171.6 206.7v.3M171.6 206.7h4M175.6 206.3v.8M175.6 206.3h2M177.6 209.9h4M177.7 210.3h3.8M181.6 210.2l-.1 .1M181.6 210.4h74.2"/>
<path d="M181.6 204.1h74.2M181.6 203.7h74.2M187.8 209.2l1.5 .7M188.7 210.1l.1 .6h-.2zM188.7 208.1v7.9h22.4M189.8 210.8l.6 .3h16.6M192.6 216.4l-1.1 2.8M203 213.2h2.2M203.3 214.1l.8 1.3M204.1 213.2v2.2M205 214.1l-.9 1.3M207 211.1h1.1"/>
<path d="M207 210.8v.3M208.1 211.1h6.9M208.1 210.8v.3M215 211.1h1.1M215 210.8v.3M216.1 210.8v.3M233.4 210.8l-.7 .3h-16.6M245.9 210.1l.1 .6h-.3zM245.9 208.1v7.9h22.4M245.9 209.1h17.6M251.4 216.4l-1.1 2.8M255.8 210.3h3"/>
<path d="M255.8 210.1h3M258.8 210.1h.2M258.8 210.1v.2M259 210.1l-.2 .2M260.1 213.2h2.3M260.4 214.1l.9 1.3M261.3 213.2v2.2M261.3 208.5h.3l-.2 .6zM262.1 214.1l-.8 1.3M265 210.2h.3l-.2 .6zM4 245.2h123v47.8M4 253.7h123"/>
<path d="M4 259.4h123M52.4 245.2v47.8M83.5 253.7v5.7M104.7 253.7v5.7M216 253h200M216 248h65M216 258h65M228.6 243v15M255.2 243v15M281 243v50M296 243v30M346 243v30"/>
<path d="M361 243v30M381 253v20M392 253v20M416 243h-200v50M4 265h123M4 270.6h123M4 276.2h123M84.9 279.3h1.3M85.5 278.6v1.3M216 278h65M216 273h200M216 263h165"/>
<path d="M216 268h65M231 263v15M256 263v15M311 273v20M393.4 260.5l9-2.5v10l-9-2.5zM4 281.8h123M4 287.4h123M83.5 287.4v5.6M84.9 280.6h1.3M104.7 287.4v5.6M267.4 287.2h1.2M267.4 286h1.2"/>
<path d="M268 285.5v1.1"/>
<circle cx="183" cy="53.2" r=".82"/>
<circle cx="183" cy="53.2" r=".85"/>
<circle cx="198" cy="45.5" r=".72"/>
<circle cx="198" cy="45.5" r=".87"/>
<circle cx="203" cy="45.5" r=".72"/>
<circle cx="203" cy="45.5" r=".87"/>
<circle cx="206.9" cy="45.5" r=".98"/>
<circle cx="206.9" cy="45.5" r=".96"/>
<circle cx="211.6" cy="45.5" r=".85"/>
<circle cx="211.6" cy="45.5" r=".43"/>
<circle cx="216.3" cy="45.5" r=".98"/>
<circle cx="216.3" cy="45.5" r=".96"/>
<circle cx="220.1" cy="45.5" r=".88"/>
<circle cx="220.1" cy="45.5" r=".72"/>
<circle cx="225.1" cy="45.5" r=".72"/>
<circle cx="225.1" cy="45.5" r=".87"/>
<circle cx="245.9" cy="44.9" r=".92"/>
<circle cx="254.4" cy="53.2" r=".86"/>
<circle cx="254.4" cy="53.2" r=".81"/>
<circle cx="183" cy="67.5" r=".82"/>
<circle cx="183" cy="67.5" r=".85"/>
<circle cx="198" cy="75.2" r=".72"/>
<circle cx="198" cy="75.2" r=".87"/>
<circle cx="203" cy="75.2" r=".72"/>
<circle cx="203" cy="75.2" r=".87"/>
<circle cx="206.9" cy="75.2" r=".96"/>
<circle cx="206.9" cy="75.2" r=".98"/>
<circle cx="211.6" cy="75.2" r=".85"/>
<circle cx="211.6" cy="75.2" r=".43"/>
<circle cx="216.3" cy="75.2" r=".96"/>
<circle cx="216.3" cy="75.2" r=".98"/>
<circle cx="220.1" cy="75.2" r=".88"/>
<circle cx="220.1" cy="75.2" r=".72"/>
<circle cx="225.1" cy="75.2" r=".72"/>
<circle cx="225.1" cy="75.2" r=".87"/>
<circle cx="245.8" cy="75.8" r=".93"/>
<circle cx="254.4" cy="67.5" r=".85"/>
<circle cx="254.4" cy="67.5" r=".81"/>
<circle cx="221.9" cy="88" r=".98"/>
<circle cx="212.7" cy="116" r=".75"/>
<circle cx="219" cy="118.7" r=".86"/>
<circle cx="219" cy="118.7" r=".76"/>
<circle cx="219" cy="118.7" r=".75"/>
<circle cx="229.8" cy="118.7" r=".77"/>
<circle cx="229.8" cy="118.7" r=".75"/>
<circle cx="229.9" cy="118.7" r=".86"/>
<circle cx="236.1" cy="118.7" r=".74"/>
<circle cx="236.1" cy="118.7" r=".77"/>
<circle cx="236.1" cy="118.7" r=".86"/>
<circle cx="326.4" cy="116" r=".97"/>
<circle cx="326.4" cy="116" r="1.03"/>
<circle cx="328.8" cy="115.5" r=".86"/>
<circle cx="328.8" cy="115.5" r=".8"/>
<circle cx="338.3" cy="115.3" r=".84"/>
<circle cx="338.3" cy="115.3" r=".79"/>
<circle cx="340.6" cy="116" r=".98"/>
<circle cx="340.6" cy="116" r="1.03"/>
<circle cx="341.1" cy="118.4" r=".78"/>
<circle cx="254.6" cy="121.7" r=".85"/>
<circle cx="254.6" cy="121.7" r=".82"/>
<circle cx="325.9" cy="127.7" r=".78"/>
<circle cx="326.4" cy="130.1" r=".97"/>
<circle cx="326.4" cy="130.1" r="1.03"/>
<circle cx="328.7" cy="130.8" r=".83"/>
<circle cx="328.7" cy="130.8" r=".8"/>
<circle cx="333.5" cy="123.1" r="7.6"/>
<circle cx="338.2" cy="130.6" r=".79"/>
<circle cx="340.6" cy="130.1" r=".98"/>
<circle cx="340.6" cy="130.1" r="1.03"/>
<circle cx="341.2" cy="127.8" r=".79"/>
<circle cx="341.2" cy="127.8" r=".84"/>
<circle cx="347.5" cy="132.1" r="1.19"/>
<circle cx="347.5" cy="125.2" r="1.18"/>
<circle cx="347.5" cy="125.2" r="1.22"/>
<circle cx="347.5" cy="132.1" r="1.56"/>
<circle cx="347.5" cy="125.2" r="1.42"/>
<circle cx="347.5" cy="132" r="1.42"/>
<circle cx="347.5" cy="132" r="1.22"/>
<circle cx="347.5" cy="125.2" r="1.57"/>
<circle cx="362.1" cy="132" r="1.21"/>
<circle cx="362.1" cy="132" r="1.42"/>
<circle cx="362.1" cy="132.1" r="1.57"/>
<circle cx="362.1" cy="132.1" r="1.18"/>
<circle cx="376.6" cy="132" r="1.22"/>
<circle cx="376.6" cy="132" r="1.19"/>
<circle cx="376.6" cy="132.1" r="1.57"/>
<circle cx="376.6" cy="125.2" r="1.43"/>
<circle cx="376.6" cy="132.1" r="1.43"/>
<circle cx="376.6" cy="125.2" r="1.22"/>
<circle cx="376.6" cy="125.2" r="1.18"/>
<circle cx="376.7" cy="125.2" r="1.58"/>
<circle cx="188.7" cy="178.2" r=".92"/>
<circle cx="188.7" cy="178.3" r=".97"/>
<circle cx="210.6" cy="176.2" r=".34"/>
<circle cx="212.6" cy="176.2" r=".34"/>
<circle cx="217.3" cy="178.2" r=".92"/>
<circle cx="217.3" cy="178.3" r=".97"/>
<circle cx="229.7" cy="176.2" r=".34"/>
<circle cx="245.8" cy="178.2" r=".96"/>
<circle cx="245.8" cy="178.3" r=".93"/>
<circle cx="185.7" cy="189.4" r=".46"/>
<circle cx="185.7" cy="197.9" r=".46"/>
<circle cx="188.7" cy="193.7" r=".85"/>
<circle cx="199.1" cy="196.7" r=".98"/>
<circle cx="217.3" cy="193.7" r=".85"/>
<circle cx="245.6" cy="193.7" r="3"/>
<circle cx="251.7" cy="189.4" r=".46"/>
<circle cx="251.7" cy="197.9" r=".46"/>
<circle cx="188.7" cy="209.1" r=".92"/>
<circle cx="188.7" cy="209.1" r=".98"/>
<circle cx="192" cy="217.8" r=".99"/>
<circle cx="217.3" cy="209.1" r=".92"/>
<circle cx="217.3" cy="209.1" r=".98"/>
<circle cx="245.8" cy="209.1" r=".97"/>
<circle cx="245.8" cy="209.1" r=".93"/>
<circle cx="250.8" cy="217.8" r=".98"/>
</g>
<path d="M412.4 262.3a2.5 2.5 0 0 0-4.1-1.1 2.5 2.5 0 0 0 1 4.2 2.5 2.5 0 0 0 3.2-2.9l-.1-.2" fill="none" stroke="#000" stroke-width=".3" stroke-dasharray="30.5 1.3 1.3 1.3" stroke-dashoffset="24.5" stroke-linecap="butt"/>
<path d="M414.8 261.5a5 5 0 0 0-8.3-2 5 5 0 0 0 2.2 8.3 5 5 0 0 0 6.2-6l-.1-.3" fill="none" stroke="#000" stroke-width=".3" stroke-dasharray="30.5 1.3 1.3 1.3" stroke-dashoffset="16.7" stroke-linecap="butt"/>
<path d="M362.1 121.6v14.3" fill="none" stroke="#000" stroke-width=".3" stroke-dasharray="30.5 1.3 1.3 1.3" stroke-dashoffset="25.2"/>
<path d="M244.4 193.7h-.1M245.9 192.2v-.1M245.9 195.1v.1M247.3 193.7h.1" fill="none" stroke="#000" stroke-width=".3" stroke-dasharray="30.5 1.3 1.3 1.3"/>
<path d="M410 255.7v14.9" fill="none" stroke="#000" stroke-width=".3" stroke-dasharray="30.5 1.3 1.3 1.3" stroke-dashoffset="25"/>
<path d="M403.4 263l12.6-.1" fill="none" stroke="#000" stroke-width=".3" stroke-dasharray="30.5 1.3 1.3 1.3" stroke-dashoffset="26.1"/>
<path d="M216 248v5" fill="none" stroke="#000" stroke-width=".3" stroke-dasharray="30.5 1.3 1.3 1.3" stroke-dashoffset="29.9"/>
<path d="M182.6 45.5v29.7M211.6 45.5v29.7M225.9 45.5v29.7M254.9 45.5v29.7" fill="none" stroke="#f00" stroke-width=".3" stroke-dasharray="30.5 1.3 1.3 1.3" stroke-dashoffset="17.5"/>
<g fill="#000">
<path d="M345.1 132.5l-.2 .6-.3-.1z"/>
<path d="M167.4 29.9l.6-.1v.3zM211 29.8l.6 .1-.6 .2zM167.4 34.3l.6-.2v.3zM182 34.1l.6 .2-.6 .1z"/>
<path d="M185.6 34.3l.6-.2v.3zM237 34.1l.6 .2-.6 .1z"/>
<path d="M198 37.3l.6-.2v.4zM224.5 37.1l.6 .2-.6 .2z"/>
<path d="M258.4 37.1l.6 .2-.6 .2zM254.8 37.3l.6-.2v.4zM225.2 29.8l.6 .1-.6 .2zM211.6 29.9l.6-.1v.3z"/>
<path d="M232.3 45.5l.2 .6h-.3zM232.2 74.6h.3l-.2 .6zM383.1 112.8l.1 .6h-.3zM382.9 133.9h.3l-.1 .6zM265.1 176.5l.2 .6h-.3zM265 210.2h.3l-.2 .6zM261.4 178.3l.2 .6h-.3zM261.3 208.5h.3l-.2 .6z"/>
<path d="M167.4 109.5l.6-.1v.2zM258.4 109.4l.6 .1-.6 .1zM203 40.6l.6-.2v.3zM219.5 40.4l.6 .2-.6 .1zM225.1 76.1l-.1 .6h.3zM211.6 76.1l-.2 .6h.3zM362.1 137.6l.6-.1v.3zM378.6 137.5l.6 .1-.6 .2zM167.4 152.6l.6-.1v.3zM188.1 152.5l.6 .1-.6 .2zM188.7 152.6l.6-.1v.3zM216.7 152.5l.6 .1-.6 .2zM188.7 194.6l-.1 .6h.2zM188.7 210.1l-.1 .6h.2zM245.9 210.1l-.2 .6h.3z"/>
<path d="M378.9 108.6l.6 .2-.6 .1zM344.6 108.8l.6-.2v.3z"/>
<path d="M361.5 137.5l.6 .1-.6 .2zM345.1 137.6l.6-.1v.3zM258.4 152.5l.6 .1-.6 .2zM245.9 152.6l.6-.1v.3z"/>
<path d="M217.3 152.6l.6-.1v.3zM245.3 152.5l.6 .1-.6 .2z"/>
<path d="M351.6 175.7l.2 .6h-.4zM351.4 178.5h.4l-.2 .6z"/>
<path d="M356.8 173.3l.6-.2v.4zM355.1 173.1l.6 .2-.6 .2z"/>
<path d="M157.6 206.5h.3l-.2 .6zM157.7 155.7l.2 .6h-.3z"/>
</g>
<g font-size="6.3">
<text x="282.1" y="250.3">名称</text>
<text x="347.1" y="250.3">图号</text>
<text x="282.1" y="260.3">材质</text>
<text x="347.1" y="260.3">质量</text>
<text x="383.3" y="262.1">视</text>
<text x="383.3" y="269.9">图</text>
<text x="282.1" y="270.3">版次</text>
<text x="347.1" y="270.3">比例</text>
</g>
<g font-size="4.2">
<text x="4.8" y="237.6">注意：1.行走平行度（正面+侧面），450行程内，≤±0.03mm，1000行程内，≤±0.05mm。</text>
<text x="12.2" y="243.3">2.本体形变，450行程内，≤±0.03mm，1000行程内，≤±0.05mm。</text>
<text x="18.6" y="251.3">型号/规格</text>
<text x="70.6" y="251.3">GTH12-50-BL-M40-C4</text>
<text x="301.9" y="249.5">GTH12-50-BL-M40-C4</text>
<text x="14.4" y="258.3">螺杆型号/规格</text>
<text x="19.7" y="263.9">有效行程</text>
<text x="63.7" y="258.3">1605</text>
<text x="87.6" y="263.9">50</text>
<text x="89.9" y="258.3">1610</text>
<text x="111.7" y="258.3">1620</text>
<text x="19.7" y="269.5">精度等级</text>
<text x="87.6" y="269.5">C7</text>
<text x="259" y="267">2022/9/29</text>
<text x="19.7" y="275.2">马达容量</text>
<text x="74.9" y="275.2">400W（无刹车）</text>
<text x="15.5" y="280.8">重复定位精度</text>
<text x="86.7" y="280.8">0.02</text>
<text x="9.1" y="286.4">感应开关方式及数量</text>
<text x="72.7" y="286.4">外挂型三只（C4）</text>
<text x="15.5" y="292">建议最快速度</text>
<text x="60.5" y="292">250MM/S</text>
<text x="86.7" y="292">500MM/S</text>
<text x="107.4" y="292">1000MM/S</text>
</g>
<g font-size="4.1">
<text x="374.2" y="175.1">I</text>
<text x="368.1" y="180.4">2 : 3.5</text>
<text x="249.6" y="195.2">I</text>
</g>
<g font-size="3.5">
<text x="136.2" y="35.5">53 滑台极限位置 1</text>
<text x="170.5" y="31.2">154.50 滑台原始位置</text>
<text x="213.8" y="35.5">182</text>
<text x="229.5" y="31.2">50 有效行程</text>
<text x="214.7" y="41.8">60</text>
<text x="214.7" y="38.6">95</text>
<text x="261.8" y="38.6">14.50 滑台极限位置 1</text>
<text x="233.6" y="62.7" transform="rotate(-90 233.6 62.7)">104</text>
<text x="226.7" y="83.3">8 x M6 贯穿</text>
<text x="213.2" y="89.2">2 x</text>
<text x="223.6" y="89.2">6 H7</text>
<text x="236.8" y="89.2">8</text>
<text x="204.5" y="110.8">320.50</text>
<text x="359.5" y="110">122</text>
<text x="384.4" y="125" transform="rotate(-90 384.4 125)">76</text>
<text x="331.5" y="136">基准面</text>
<text x="349.1" y="138.9">59.50</text>
<text x="369.4" y="138.9">60</text>
<text x="173.4" y="153.9">74.50</text>
<text x="200.6" y="153.9">100</text>
<text x="227.3" y="153.9">100</text>
<text x="249.4" y="153.9">46</text>
<text x="159" y="176.1" transform="rotate(-90 159 176.1)">180</text>
<text x="360.4" y="174.5">2</text>
<text x="349.4" y="191.3" transform="rotate(-90 349.4 191.3)">+0.012</text>
<text x="352.9" y="189.5" transform="rotate(-90 352.9 189.5)">0</text>
<text x="356.4" y="187.1" transform="rotate(-90 356.4 187.1)">6</text>
<text x="190.3" y="198">2 x</text>
<text x="200.7" y="198">6 H7</text>
<text x="213.9" y="198">6</text>
<text x="262.7" y="195.2" transform="rotate(-90 262.7 195.2)">108</text>
<text x="266.4" y="195.2" transform="rotate(-90 266.4 195.2)">120</text>
<text x="352.9" y="194.8" transform="rotate(-90 352.9 194.8)">6</text>
<text x="190.3" y="215.5">2 x M8</text>
<text x="206.9" y="215.5">16</text>
<text x="247.5" y="215.5">4 x M8</text>
<text x="264.1" y="215.5">16</text>
<text x="193.7" y="219">6.5 贯穿</text>
<text x="252.5" y="219">6.5 贯穿</text>
<text x="221.4" y="246.8">1</text>
<text x="221.4" y="251.8">2</text>
<text x="218.8" y="256.8">序号</text>
<text x="232.2" y="256.8">修 订 版 次</text>
<text x="257.5" y="256.8">设计变更编号</text>
<text x="228.2" y="261.8">设</text>
<text x="240.1" y="261.8">计</text>
<text x="252" y="261.8">变</text>
<text x="263.9" y="261.8">更</text>
<text x="219.1" y="266.7">设 计</text>
<text x="366.6" y="269.3">1:3.5</text>
<text x="219.1" y="271.7">校 核</text>
<text x="219.1" y="276.7">批 准</text>
<text x="222.9" y="282.7">技术要求：</text>
<text x="231.8" y="287.3">1、未标注公差全部 0.1</text>
<text x="231.7" y="291.8">2、未标注倒角全部C0.3</text>
</g>
</svg>
